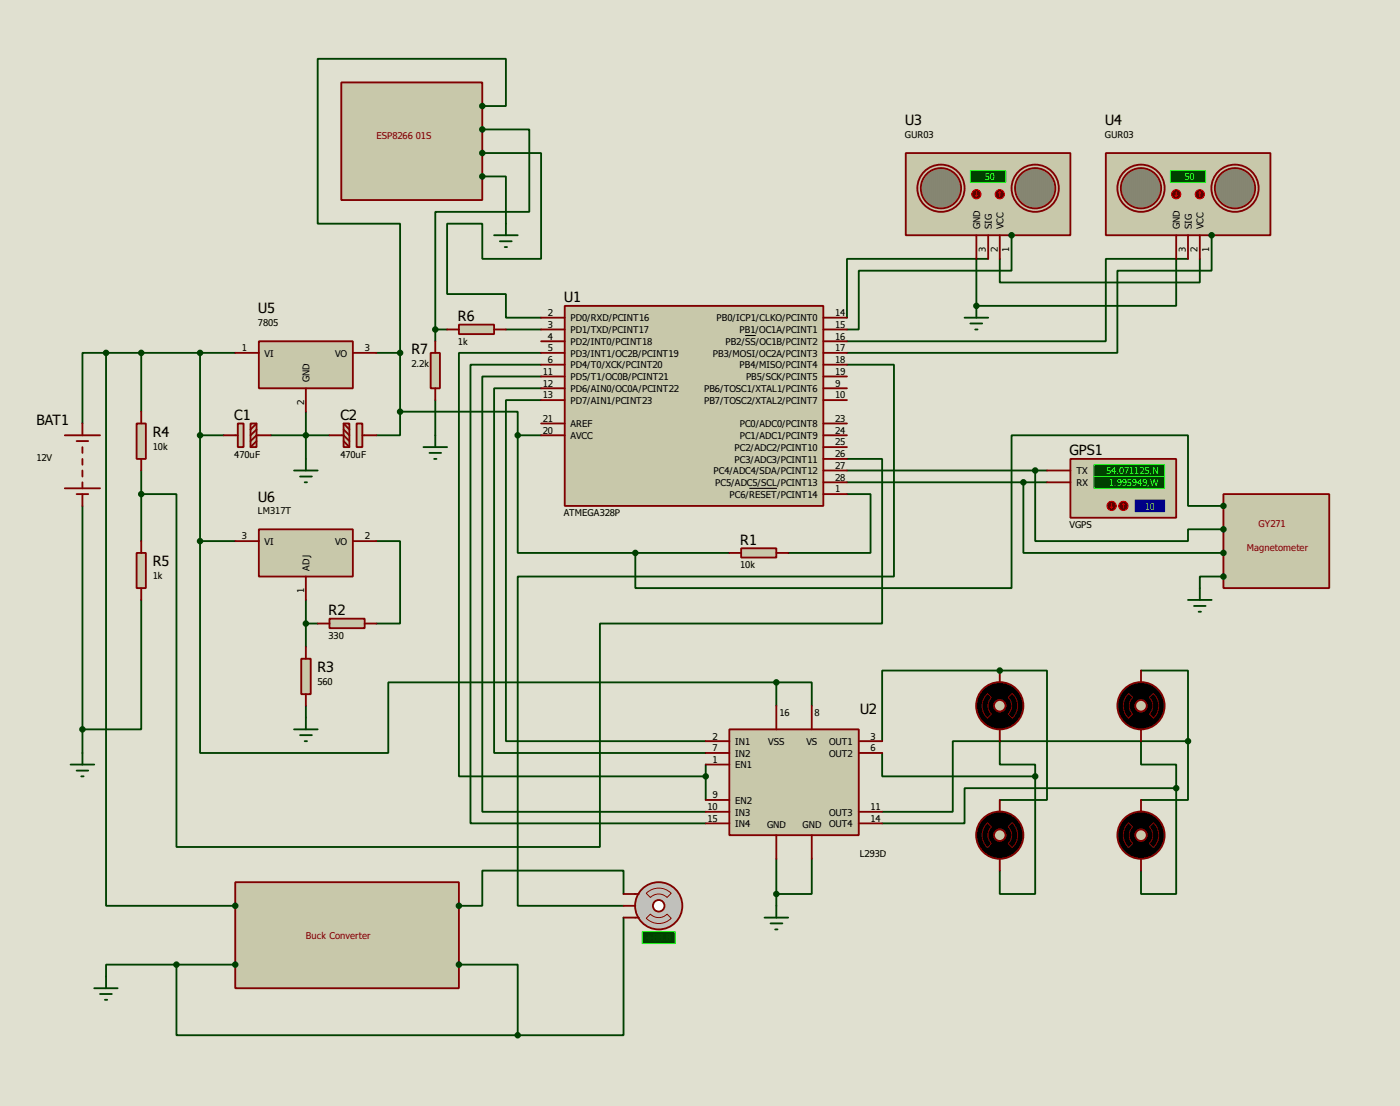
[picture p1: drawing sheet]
<svg xmlns="http://www.w3.org/2000/svg" width="302mm" height="239mm" viewBox="0 0 302 239" stroke-linecap="round" stroke-linejoin="round" font-family="sans-serif">
<path d="M0 0h302.3v238.8h-302.3z" fill="#e0e0d0"/>
<path d="M116.9 78.8h-15.3v99h50.8M116.9 86.4h-7.6v73.7h43.1M116.9 83.9h-10.2v78.7h45.7M116.9 81.3h-12.7v94h48.2M215.9 144.8h10.2v28h-10.2" fill="none" stroke="#004000" stroke-width=".4"/>
<circle cx="215.9" cy="144.8" r=".2" fill="#004000"/>
<g fill="none" stroke="#004000" stroke-width=".4">
<path d="M213.4 55.9h-30.5v12.7M215.9 55.9v5.1h43.2v-5.1M218.5 50.8v7.7h-33v12.7h-2.6M256.6 55.9h-17.8v17.8h-55.9M261.7 50.8v7.7h-20.4v17.7h-58.4M116.9 76.2h-17.8v91.5h53.3M215.9 144.8h-25.4v15.3M246.4 144.8h10.2v15.3M152.4 165.1v7.7M190.5 162.6v5.1h33.1M215.9 160.1v5h7.7v2.6M223.6 167.7v25.4h-7.7v-5.1"/>
<path d="M246.4 160.1v5h7.6v5.1M254 170.2v22.9h-7.6v-5.1M254 170.2h-45.7v7.6h-17.8M256.6 160.1v12.7h-10.2M256.6 160.1h-50.8v15.2h-15.3M167.7 185.5v10.1M175.3 185.5v7.6h-7.6"/>
</g>
<circle cx="210.9" cy="66.1" r=".2" fill="#004000"/>
<g fill="none" stroke="#004000" stroke-width=".4">
<path d="M104.2 33.1h12.7v22.8h-12.7v-7.6h-7.6v15.2h12.7v5.1h7.6M104.2 38.1h5.1v10.2M104.2 22.9h5.1v-10.2h-40.7v35.6h17.8v27.9M104.2 28h10.1v17.8h-20.3v25.4M210.9 55.9v10.2h43.1v-10.2M22.9 76.2h-5.1v15.3M22.9 76.2v119.4h27.9M22.9 76.2h27.9M30.5 76.2v12.7M43.2 76.2v40.7M81.3 76.2h5.1M86.4 76.2v12.7"/>
<path d="M94 71.2h2.6M94 71.2v2.5M109.3 71.2h7.6M182.9 78.8h10.2v45.7h-81.3v71.1h22.9M43.2 94h5.1M58.5 94h12.7M66.1 88.9v10.2M86.4 88.9v5.1h-5.1M86.4 88.9h25.4v5.1M94 86.4v7.6M111.8 94v25.4h25.4M111.8 94h5.1"/>
<path d="M182.9 99.1h7.6v35.6h-60.9v48.2h-91.5v-76.2h-7.6M17.8 109.3v53.3M30.5 101.6v15.3M43.2 116.9v45.7h40.7v-15.2h83.8M43.2 116.9h7.6M81.3 116.9h5.1v17.8h-5.1M137.2 119.4h20.3M182.9 106.7h5.1v12.7h-17.8M182.9 101.6h43.2M182.9 104.2h43.2M221 104.2v15.2h43.2M223.6 101.6v15.3h33v-2.6h7.6"/>
<path d="M264.2 109.3h-7.6v-15.3h-38.1v33h-81.3v-7.6M30.5 129.6v27.9h-12.7M66.1 129.6v10.1M66.1 134.7h2.5M264.2 124.5h-5.1v2.5M66.1 152.4v2.6M167.7 147.4h7.6v5M167.7 147.4v5M134.7 193.1v-5.1h-30.5v7.6h-5.1M134.7 198.2v25.4h-22.9M38.1 208.3h-15.2v2.6M38.1 208.3v15.3h73.7"/>
<path d="M38.1 208.3h12.7M99.1 208.3h12.7v15.3"/>
</g>
<path d="M122 66.1h55.8v43.2h-55.8z" fill="#c8c8aa" stroke="#800000" stroke-width=".4"/>
<g fill="none" stroke="#800000" stroke-width=".4">
<path d="M116.9 68.6h5.1M116.9 71.2h5.1M116.9 76.2h5.1M116.9 73.7h5.1M116.9 78.8h5.1M177.8 68.6h5.1M177.8 71.2h5.1M177.8 76.2h5.1M177.8 73.7h5.1M177.8 78.8h5.1M116.9 83.9h5.1M116.9 81.3h5.1"/>
<path d="M116.9 86.4h5.1M116.9 94h5.1M116.9 91.5h5.1M177.8 83.9h5.1M177.8 81.3h5.1M177.8 86.4h5.1M177.8 99.1h5.1M177.8 96.6h5.1M177.8 94h5.1M177.8 91.5h5.1M177.8 106.7h5.1M177.8 104.2h5.1"/>
<path d="M177.8 101.6h5.1"/>
</g>
<path d="M160.9 72.5h2.3M161.8 105.5h6" fill="none" stroke="#000" stroke-width=".22"/>
<path d="M160.1 118.4h7.6v2h-7.6z" fill="#c8c8aa" stroke="#800000" stroke-width=".4"/>
<path d="M157.5 119.4h2.6M167.7 119.4h2.5" fill="none" stroke="#800000" stroke-width=".4"/>
<path d="M231.2 99.1h22.8v12.7h-22.8z" fill="#c8c8aa" stroke="#800000" stroke-width=".4"/>
<g fill="#004000" stroke="#0f0" stroke-width=".22">
<path d="M236.3 100.4h15.2v2.5h-15.2z"/>
<path d="M236.3 102.9h15.2v2.6h-15.2z"/>
</g>
<path d="M245.2 108h6.3v2.5h-6.3z" fill="#000080" stroke="#00f" stroke-width=".22"/>
<path d="M226.1 101.6h5.1M226.1 104.2h5.1" fill="none" stroke="#800000" stroke-width=".4"/>
<circle cx="242.6" cy="109.3" r="1" fill="#400000" stroke="#f00" stroke-width=".22"/>
<path d="M242.6 108.8l-.2 .2M242.6 108.8l.3 .2M242.6 108.8v1" fill="none" stroke="#f00" stroke-width=".22"/>
<circle cx="240" cy="109.3" r="1" fill="#400000" stroke="#f00" stroke-width=".22"/>
<path d="M239.8 109.5l.3 .3M240.1 108.8v1M240.3 109.5l-.2 .3" fill="none" stroke="#f00" stroke-width=".22"/>
<circle cx="215.9" cy="152.4" r="5.1" fill="#000" stroke="#800000" stroke-width=".4"/>
<path d="M213.3 149.8l.8 .8a2.54 2.54 0 0 0 0 3.6l-.8 .9a3.7 3.7 0 0 1 0-5.3zM217.7 150.6l.9-.8a3.7 3.7 0 0 1 0 5.3l-.9-.9a2.45 2.45 0 0 0 0-3.6z" fill="none" stroke="#800000" stroke-width=".22"/>
<circle cx="215.9" cy="152.4" r="1.25" fill="#c8c8aa" stroke="#800000" stroke-width=".4"/>
<path d="M215.9 144.8v2.6M215.9 157.5v2.6" fill="none" stroke="#800000" stroke-width=".4"/>
<circle cx="215.9" cy="180.4" r="5.1" fill="#000" stroke="#800000" stroke-width=".4"/>
<path d="M213.3 177.7l.8 .9a2.54 2.54 0 0 0 0 3.6l-.8 .9a3.7 3.7 0 0 1 0-5.4zM217.7 178.6l.9-.9a3.7 3.7 0 0 1 0 5.4l-.9-.9a2.45 2.45 0 0 0 0-3.6z" fill="none" stroke="#800000" stroke-width=".22"/>
<circle cx="215.9" cy="180.4" r="1.25" fill="#c8c8aa" stroke="#800000" stroke-width=".4"/>
<path d="M215.9 172.8v2.5M215.9 185.5v2.5" fill="none" stroke="#800000" stroke-width=".4"/>
<circle cx="246.4" cy="152.4" r="5.1" fill="#000" stroke="#800000" stroke-width=".4"/>
<path d="M243.7 149.8l.9 .8a2.54 2.54 0 0 0 0 3.6l-.9 .9a3.7 3.7 0 0 1 0-5.3zM248.2 150.6l.9-.8a3.7 3.7 0 0 1 0 5.3l-.9-.9a2.53 2.53 0 0 0 0-3.6z" fill="none" stroke="#800000" stroke-width=".22"/>
<circle cx="246.4" cy="152.4" r="1.25" fill="#c8c8aa" stroke="#800000" stroke-width=".4"/>
<path d="M246.4 144.8v2.6M246.4 157.5v2.6" fill="none" stroke="#800000" stroke-width=".4"/>
<circle cx="246.4" cy="180.4" r="5.1" fill="#000" stroke="#800000" stroke-width=".4"/>
<path d="M243.7 177.7l.9 .9a2.54 2.54 0 0 0 0 3.6l-.9 .9a3.8 3.8 0 0 1 0-5.4zM248.2 178.6l.9-.9a3.8 3.8 0 0 1 0 5.4l-.9-.9a2.54 2.54 0 0 0 0-3.6z" fill="none" stroke="#800000" stroke-width=".22"/>
<circle cx="246.4" cy="180.4" r="1.25" fill="#c8c8aa" stroke="#800000" stroke-width=".4"/>
<path d="M246.4 172.8v2.5M246.4 185.5v2.5" fill="none" stroke="#800000" stroke-width=".4"/>
<path d="M157.5 157.5h28v22.9h-28z" fill="#c8c8aa" stroke="#800000" stroke-width=".4"/>
<g fill="none" stroke="#800000" stroke-width=".4">
<path d="M167.7 152.4v5.1M175.3 152.4v5.1M152.4 160.1h5.1M152.4 162.6h5.1M152.4 175.3h5.1M152.4 177.8h5.1M152.4 165.1h5.1M152.4 172.8h5.1M185.5 160.1h5M185.5 162.6h5M185.5 175.3h5M185.5 177.8h5"/>
<path d="M167.7 180.4v5.1M175.3 180.4v5.1"/>
</g>
<g fill="#004000" stroke="#004000" stroke-width=".4">
<circle cx="215.9" cy="144.8" r=".5"/>
<circle cx="223.5" cy="167.7" r=".5"/>
<circle cx="256.5" cy="160.1" r=".5"/>
<circle cx="254" cy="170.2" r=".5"/>
<circle cx="167.6" cy="193.1" r=".5"/>
<circle cx="152.4" cy="167.7" r=".5"/>
</g>
<path d="M165.1 198.2h5.1M166.4 199.4h2.6M167.7 195.6v2.6M167.4 200.7h.5" fill="none" stroke="#004000" stroke-width=".4"/>
<path d="M195.6 33.1h35.6v17.7h-35.6z" fill="#c8c8aa" stroke="#800000" stroke-width=".4"/>
<g fill="#c8c8aa" stroke="#800000" stroke-width=".4">
<circle cx="203.2" cy="40.7" r="5.1"/>
<circle cx="223.5" cy="40.7" r="5.1"/>
</g>
<circle cx="203.2" cy="40.7" r="4.4" fill="#c8c8aa"/>
<circle cx="203.2" cy="40.7" r="4.4" fill="#000"/>
<circle cx="203.2" cy="40.7" r="4.4" fill="none" stroke="#c8c8aa" stroke-width=".4"/>
<circle cx="203.2" cy="40.7" r="4.4" fill="none" stroke="#800000" stroke-width=".4"/>
<circle cx="223.5" cy="40.7" r="4.4" fill="#c8c8aa"/>
<circle cx="223.5" cy="40.7" r="4.4" fill="#000"/>
<circle cx="223.5" cy="40.7" r="4.4" fill="none" stroke="#c8c8aa" stroke-width=".4"/>
<circle cx="223.5" cy="40.7" r="4.4" fill="none" stroke="#800000" stroke-width=".4"/>
<path d="M209.6 36.9h7.6v2.5h-7.6z" fill="#004000" stroke="#0f0" stroke-width=".22"/>
<path d="M210.9 50.8v5.1M213.4 50.8v5.1M215.9 50.8v5.1" fill="none" stroke="#800000" stroke-width=".4"/>
<circle cx="215.9" cy="42" r="1" fill="#400000" stroke="#f00" stroke-width=".22"/>
<path d="M215.9 41.4l-.2 .3M215.9 41.4l.3 .3M215.9 41.4v1.1" fill="none" stroke="#f00" stroke-width=".22"/>
<circle cx="210.8" cy="42" r="1" fill="#400000" stroke="#f00" stroke-width=".22"/>
<path d="M210.6 42.2l.3 .3M210.9 41.4v1.1M211.1 42.2l-.2 .3" fill="none" stroke="#f00" stroke-width=".22"/>
<path d="M238.8 33.1h35.6v17.7h-35.6z" fill="#c8c8aa" stroke="#800000" stroke-width=".4"/>
<g fill="#c8c8aa" stroke="#800000" stroke-width=".4">
<circle cx="246.4" cy="40.7" r="5.1"/>
<circle cx="266.7" cy="40.7" r="5.1"/>
</g>
<circle cx="246.4" cy="40.7" r="4.4" fill="#c8c8aa"/>
<circle cx="246.4" cy="40.7" r="4.4" fill="#000"/>
<circle cx="246.4" cy="40.7" r="4.4" fill="none" stroke="#c8c8aa" stroke-width=".4"/>
<circle cx="246.4" cy="40.7" r="4.4" fill="none" stroke="#800000" stroke-width=".4"/>
<circle cx="266.7" cy="40.7" r="4.4" fill="#c8c8aa"/>
<circle cx="266.7" cy="40.7" r="4.4" fill="#000"/>
<circle cx="266.7" cy="40.7" r="4.4" fill="none" stroke="#c8c8aa" stroke-width=".4"/>
<circle cx="266.7" cy="40.7" r="4.4" fill="none" stroke="#800000" stroke-width=".4"/>
<path d="M252.8 36.9h7.6v2.5h-7.6z" fill="#004000" stroke="#0f0" stroke-width=".22"/>
<path d="M254 50.8v5.1M256.6 50.8v5.1M259.1 50.8v5.1" fill="none" stroke="#800000" stroke-width=".4"/>
<circle cx="259.1" cy="42" r="1" fill="#400000" stroke="#f00" stroke-width=".22"/>
<path d="M259.1 41.4l-.2 .3M259.1 41.4l.3 .3M259.1 41.4v1.1" fill="none" stroke="#f00" stroke-width=".22"/>
<circle cx="254" cy="42" r="1" fill="#400000" stroke="#f00" stroke-width=".22"/>
<path d="M253.8 42.2l.2 .3M254 41.4v1.1M254.3 42.2l-.3 .3" fill="none" stroke="#f00" stroke-width=".22"/>
<g fill="#004000" stroke="#004000" stroke-width=".4">
<circle cx="218.4" cy="50.8" r=".5"/>
<circle cx="261.6" cy="50.8" r=".5"/>
<circle cx="210.8" cy="66.1" r=".5"/>
</g>
<path d="M208.3 68.6h5.1M209.6 69.9h2.5M210.6 71.2h.5M210.9 66.1v2.5" fill="none" stroke="#004000" stroke-width=".4"/>
<path d="M14 94h7.6M16.6 95.3h2.5M17.8 91.5v2.5M17.8 96.6v1.2M17.8 99.1v1.3M14 105.5h7.6M16.6 106.7h2.5M17.8 101.6v1.3M17.8 104.2v1.3M17.8 106.7v2.6" fill="none" stroke="#800000" stroke-width=".4"/>
<path d="M55.9 73.7h20.3v10.2h-20.3z" fill="#c8c8aa" stroke="#800000" stroke-width=".4"/>
<path d="M50.8 76.2h5.1M76.2 76.2h5.1M66.1 83.9v5" fill="none" stroke="#800000" stroke-width=".4"/>
<g fill="#c8c8aa" stroke="#800000" stroke-width=".4">
<path d="M51.4 91.5h1.2v5.1h-1.2z"/>
<path d="M54.1 91.5h1.3v5.1h-1.3z"/>
</g>
<path d="M48.3 94h3.1M55.4 91.5l-1.3 1.3M55.4 92.8l-1.3 1.2M55.4 95.3l-1.3 1.3M58.5 94h-3.1l-1.3 1.3" fill="none" stroke="#800000" stroke-width=".4"/>
<circle cx="43.2" cy="76.2" r=".5" fill="#004000" stroke="#004000" stroke-width=".4"/>
<g fill="#c8c8aa" stroke="#800000" stroke-width=".4">
<path d="M77 91.5h1.3v5.1h-1.3z"/>
<path d="M74.2 91.5h1.3v5.1h-1.3z"/>
</g>
<path d="M71.2 94h3l1.3 1.3M74.2 91.5l1.3 1.3M74.2 92.8l1.3 1.2M74.2 95.3l1.3 1.3M78.3 94h3" fill="none" stroke="#800000" stroke-width=".4"/>
<circle cx="66" cy="94" r=".5" fill="#004000" stroke="#004000" stroke-width=".4"/>
<path d="M55.9 114.3h20.3v10.2h-20.3z" fill="#c8c8aa" stroke="#800000" stroke-width=".4"/>
<path d="M50.8 116.9h5.1M76.2 116.9h5.1M66.1 124.5v5.1" fill="none" stroke="#800000" stroke-width=".4"/>
<circle cx="43.2" cy="94" r=".5" fill="#004000" stroke="#004000" stroke-width=".4"/>
<path d="M71.2 133.6h7.6v2.1h-7.6z" fill="#c8c8aa" stroke="#800000" stroke-width=".4"/>
<path d="M68.6 134.7h2.6M78.8 134.7h2.5" fill="none" stroke="#800000" stroke-width=".4"/>
<path d="M65.1 142.3h2v7.6h-2z" fill="#c8c8aa" stroke="#800000" stroke-width=".4"/>
<path d="M66.1 139.7v2.6M66.1 149.9v2.5" fill="none" stroke="#800000" stroke-width=".4"/>
<g fill="#004000" stroke="#004000" stroke-width=".4">
<circle cx="66" cy="134.7" r=".5"/>
<circle cx="86.4" cy="88.9" r=".5"/>
<circle cx="111.8" cy="94" r=".5"/>
<circle cx="167.6" cy="147.4" r=".5"/>
<circle cx="43.2" cy="116.9" r=".5"/>
</g>
<path d="M66.1 99.1v2.5M63.5 101.6h5.1M64.8 102.9h2.6M65.8 104.2h.5M63.5 157.5h5.1M64.8 158.8h2.6M66.1 155v2.5M15.3 165.1h5.1M16.6 166.4h2.5M17.6 167.7h.5M17.8 162.6v2.5M65.8 160.1h.5" fill="none" stroke="#004000" stroke-width=".4"/>
<path d="M264.2 106.7h22.9v20.3h-22.9z" fill="#c8c8aa" stroke="#800000" stroke-width=".4"/>
<g fill="#004000" stroke="#004000" stroke-width=".4">
<circle cx="264.2" cy="109.3" r=".5"/>
<circle cx="264.2" cy="114.3" r=".5"/>
<circle cx="264.2" cy="119.4" r=".5"/>
<circle cx="264.2" cy="124.5" r=".5"/>
<circle cx="223.5" cy="101.6" r=".5"/>
<circle cx="221" cy="104.2" r=".5"/>
</g>
<path d="M256.6 129.6h5.1M257.9 130.9h2.5M258.9 132.1h.5M259.1 127v2.6" fill="none" stroke="#004000" stroke-width=".4"/>
<path d="M29.5 91.5h2v7.6h-2z" fill="#c8c8aa" stroke="#800000" stroke-width=".4"/>
<path d="M30.5 88.9v2.6M30.5 99.1v2.5" fill="none" stroke="#800000" stroke-width=".4"/>
<circle cx="30.5" cy="76.2" r=".5" fill="#004000" stroke="#004000" stroke-width=".4"/>
<path d="M29.5 119.4h2v7.6h-2z" fill="#c8c8aa" stroke="#800000" stroke-width=".4"/>
<path d="M30.5 116.9v2.5M30.5 127v2.6" fill="none" stroke="#800000" stroke-width=".4"/>
<g fill="#004000" stroke="#004000" stroke-width=".4">
<circle cx="17.8" cy="157.5" r=".5"/>
<circle cx="30.5" cy="106.7" r=".5"/>
</g>
<path d="M50.8 190.5h48.3v22.9h-48.3z" fill="#c8c8aa" stroke="#800000" stroke-width=".4"/>
<g fill="#004000" stroke="#004000" stroke-width=".4">
<circle cx="50.8" cy="195.6" r=".5"/>
<circle cx="50.8" cy="208.3" r=".5"/>
<circle cx="22.9" cy="76.2" r=".5"/>
<circle cx="38.1" cy="208.3" r=".5"/>
<circle cx="99.1" cy="208.3" r=".5"/>
<circle cx="99.1" cy="195.6" r=".5"/>
</g>
<path d="M20.4 213.4h5M21.6 214.7h2.6M22.7 215.9h.5M22.9 210.9v2.5" fill="none" stroke="#004000" stroke-width=".4"/>
<circle cx="142.2" cy="195.6" r="5.1" fill="#c0c0c0" stroke="#800000" stroke-width=".4"/>
<circle cx="142.2" cy="195.6" r="1.25" fill="#feffff" stroke="#800000" stroke-width=".4"/>
<path d="M137.2 193.1h.8M137.2 198.2h.8" fill="none" stroke="#800000" stroke-width=".4"/>
<path d="M138.7 201.2h7.1v2.6h-7.1z" fill="#004000" stroke="#0f0" stroke-width=".22"/>
<path d="M139.6 198.3l.9-.9a2.54 2.54 0 0 0 3.6 0l.9 .9a3.8 3.8 0 0 1-5.4 0zM139.6 192.9a3.8 3.8 0 0 1 5.4 0l-.9 .9a2.54 2.54 0 0 0-3.6 0z" fill="none" stroke="#800000" stroke-width=".22"/>
<path d="M134.7 195.6h2.5M134.7 193.1h2.5M134.7 198.2h2.5" fill="none" stroke="#800000" stroke-width=".4"/>
<circle cx="111.8" cy="223.6" r=".5" fill="#004000" stroke="#004000" stroke-width=".4"/>
<path d="M73.7 17.8h30.5v25.4h-30.5z" fill="#c8c8aa" stroke="#800000" stroke-width=".4"/>
<g fill="#004000" stroke="#004000" stroke-width=".4">
<circle cx="104.1" cy="22.9" r=".5"/>
<circle cx="104.1" cy="33.1" r=".5"/>
<circle cx="104.1" cy="38.1" r=".5"/>
<circle cx="86.4" cy="76.2" r=".5"/>
</g>
<path d="M106.7 50.8h5.1M108 52.1h2.5M109 53.4h.5M109.3 48.3v2.5" fill="none" stroke="#004000" stroke-width=".4"/>
<path d="M99.1 70.1h7.6v2.1h-7.6z" fill="#c8c8aa" stroke="#800000" stroke-width=".4"/>
<path d="M96.6 71.2h2.5M106.7 71.2h2.6" fill="none" stroke="#800000" stroke-width=".4"/>
<path d="M93 76.2h2v7.7h-2z" fill="#c8c8aa" stroke="#800000" stroke-width=".4"/>
<path d="M94 73.7v2.5M94 83.9v2.5" fill="none" stroke="#800000" stroke-width=".4"/>
<path d="M91.5 96.6h5.1M92.8 97.8h2.5M93.8 99.1h.5M94 94v2.6" fill="none" stroke="#004000" stroke-width=".4"/>
<g fill="#004000" stroke="#004000" stroke-width=".4">
<circle cx="104.1" cy="28" r=".5"/>
<circle cx="94" cy="71.2" r=".5"/>
<circle cx="137.2" cy="119.4" r=".5"/>
</g>
<g font-size="3.7">
<text x="195.4" y="27">U3</text>
<text x="238.6" y="27">U4</text>
<text x="121.8" y="65.3">U1</text>
<text x="55.7" y="67.7">U5</text>
<text x="98.9" y="69.3">R6</text>
<text x="88.9" y="76.6">R7</text>
<text x="7.9" y="91.8">BAT1</text>
<text x="33" y="94.3">R4</text>
<text x="50.6" y="90.7">C1</text>
<text x="73.5" y="90.7">C2</text>
<text x="231" y="98.3">GPS1</text>
<text x="55.7" y="108.3">U6</text>
<text x="159.9" y="117.6">R1</text>
<text x="33" y="122.3">R5</text>
<text x="71" y="132.8">R2</text>
<text x="68.6" y="145.1">R3</text>
<text x="185.7" y="154.2">U2</text>
</g>
<g font-size="2.5" fill="#800000">
<text x="81.3" y="30">ESP8266</text>
<text x="89.8" y="30">01S</text>
<text x="271.8" y="113.9">GY271</text>
<text x="269.3" y="118.9">Magnetometer</text>
<text x="66.1" y="202.8">Buck Converter</text>
</g>
<g font-size="2.5">
<text x="195.4" y="29.8">GUR03</text>
<text x="238.6" y="29.8">GUR03</text>
<text x="211.7" y="49.6" transform="rotate(-90 211.7 49.6)">GND</text>
<text x="214.2" y="49.5" transform="rotate(-90 214.2 49.5)">SIG</text>
<text x="216.7" y="49.5" transform="rotate(-90 216.7 49.5)">VCC</text>
<text x="254.8" y="49.5" transform="rotate(-90 254.8 49.5)">GND</text>
<text x="257.4" y="49.6" transform="rotate(-90 257.4 49.6)">SIG</text>
<text x="259.9" y="49.6" transform="rotate(-90 259.9 49.6)">VCC</text>
<text x="212.9" y="54.4" transform="rotate(-90 212.9 54.4)">3</text>
<text x="215.5" y="54.5" transform="rotate(-90 215.5 54.5)">2</text>
<text x="218" y="54.5" transform="rotate(-90 218 54.5)">1</text>
<text x="256.1" y="54.5" transform="rotate(-90 256.1 54.5)">3</text>
<text x="258.6" y="54.4" transform="rotate(-90 258.6 54.4)">2</text>
<text x="261.1" y="54.4" transform="rotate(-90 261.1 54.4)">1</text>
<text x="55.7" y="70.5">7805</text>
<text x="118.3" y="70.8">3</text>
<text x="118.3" y="68.3">2</text>
<text x="123.2" y="72">PD1/TXD/PCINT17</text>
<text x="123.2" y="69.4">PD0/RXD/PCINT16</text>
<text x="154.8" y="69.4">PB0/ICP1/CLKO/PCINT0</text>
<text x="159.7" y="72">PB1/OC1A/PCINT1</text>
<text x="180.4" y="68.3">14</text>
<text x="180.4" y="70.8">15</text>
<text x="52.3" y="75.8">1</text>
<text x="57.2" y="77">VI</text>
<text x="72.4" y="77">VO</text>
<text x="78.8" y="75.8">3</text>
<text x="98.9" y="74.4">1k</text>
<text x="118.3" y="75.8">5</text>
<text x="118.3" y="73.4">4</text>
<text x="123.2" y="77">PD3/INT1/OC2B/PCINT19</text>
<text x="123.2" y="74.5">PD2/INT0/PCINT18</text>
<text x="154" y="77">PB3/MOSI/OC2A/PCINT3</text>
<text x="156.7" y="74.5">PB2/SS/OC1B/PCINT2</text>
<text x="180.4" y="75.8">17</text>
<text x="180.4" y="73.4">16</text>
<text x="66.9" y="82.5" transform="rotate(-90 66.9 82.5)">GND</text>
<text x="88.9" y="79.4">2.2k</text>
<text x="117.2" y="83.5">12</text>
<text x="117.2" y="81">11</text>
<text x="118.3" y="78.4">6</text>
<text x="123.2" y="82.1">PD5/T1/OC0B/PCINT21</text>
<text x="123.2" y="79.6">PD4/T0/XCK/PCINT20</text>
<text x="159.7" y="79.6">PB4/MISO/PCINT4</text>
<text x="161.1" y="82.1">PB5/SCK/PCINT5</text>
<text x="180.4" y="78.4">18</text>
<text x="180.4" y="81">19</text>
<text x="180.4" y="83.5">9</text>
<text x="65.7" y="87.5" transform="rotate(-90 65.7 87.5)">2</text>
<text x="117.2" y="86.1">13</text>
<text x="123.2" y="84.7">PD6/AIN0/OC0A/PCINT22</text>
<text x="123.2" y="87.2">PD7/AIN1/PCINT23</text>
<text x="152.1" y="87.2">PB7/TOSC2/XTAL2/PCINT7</text>
<text x="152.1" y="84.7">PB6/TOSC1/XTAL1/PCINT6</text>
<text x="180.4" y="86.1">10</text>
<text x="117.2" y="93.7">20</text>
<text x="117.2" y="91.1">21</text>
<text x="123.2" y="94.8">AVCC</text>
<text x="123.2" y="92.3">AREF</text>
<text x="159.8" y="94.8">PC1/ADC1/PCINT9</text>
<text x="159.8" y="92.3">PC0/ADC0/PCINT8</text>
<text x="180.4" y="93.7">24</text>
<text x="180.4" y="91.1">23</text>
<text x="7.9" y="99.7">12V</text>
<text x="33" y="97.1">10k</text>
<text x="50.6" y="98.8">470uF</text>
<text x="73.5" y="98.8">470uF</text>
<text x="158.7" y="99.9">PC3/ADC3/PCINT11</text>
<text x="158.7" y="97.4">PC2/ADC2/PCINT10</text>
<text x="180.4" y="101.2">27</text>
<text x="180.4" y="98.8">26</text>
<text x="180.4" y="96.2">25</text>
<text x="154.1" y="102.4">PC4/ADC4/SDA/PCINT12</text>
<text x="154.5" y="105">PC5/ADC5/SCL/PCINT13</text>
<text x="157.6" y="107.5">PC6/RESET/PCINT14</text>
<text x="180.4" y="106.4">1</text>
<text x="180.4" y="103.8">28</text>
<text x="232.5" y="102.4">TX</text>
<text x="232.5" y="105">RX</text>
<text x="55.7" y="111.1">LM317T</text>
<text x="121.8" y="111.5">ATMEGA328P</text>
<text x="52.3" y="116.5">3</text>
<text x="57.2" y="117.7">VI</text>
<text x="72.4" y="117.7">VO</text>
<text x="78.8" y="116.5">2</text>
<text x="231" y="114.1">VGPS</text>
<text x="33" y="125.1">1k</text>
<text x="66.9" y="123.2" transform="rotate(-90 66.9 123.2)">ADJ</text>
<text x="159.9" y="122.7">10k</text>
<text x="65.7" y="128.1" transform="rotate(-90 65.7 128.1)">1</text>
<text x="71" y="137.9">330</text>
<text x="68.6" y="147.9">560</text>
<text x="168.3" y="154.6">16</text>
<text x="175.9" y="154.6">8</text>
<text x="153.9" y="159.7">2</text>
<text x="158.8" y="160.9">IN1</text>
<text x="165.9" y="160.8">VSS</text>
<text x="174.2" y="160.8">VS</text>
<text x="179.1" y="160.9">OUT1</text>
<text x="188" y="159.7">3</text>
<text x="153.9" y="162.3">7</text>
<text x="153.9" y="164.8">1</text>
<text x="158.8" y="163.4">IN2</text>
<text x="158.8" y="165.9">EN1</text>
<text x="179.1" y="163.4">OUT2</text>
<text x="188" y="162.3">6</text>
<text x="153.9" y="172.4">9</text>
<text x="158.8" y="173.6">EN2</text>
<text x="152.8" y="175">10</text>
<text x="152.8" y="177.5">15</text>
<text x="158.8" y="176.1">IN3</text>
<text x="158.8" y="178.6">IN4</text>
<text x="165.7" y="178.8">GND</text>
<text x="173.3" y="178.8">GND OUT4</text>
<text x="179.1" y="176.1">OUT3</text>
<text x="188" y="175">11</text>
<text x="188" y="177.5">14</text>
<text x="185.7" y="185.2">L293D</text>
</g>
<g font-size="2.5" fill="#0f0">
<text x="212.7" y="38.9">50</text>
<text x="255.8" y="38.9">50</text>
<text x="238.9" y="102.4">54.071125,N</text>
<text x="239.5" y="105">1.995949,W</text>
</g>
<text font-size="2.5" fill="#0ff" x="247.2" y="110.1">10</text>
<text font-size="2.5" fill="#008000" x="139.6" y="203.3">+88.8</text>
</svg>
